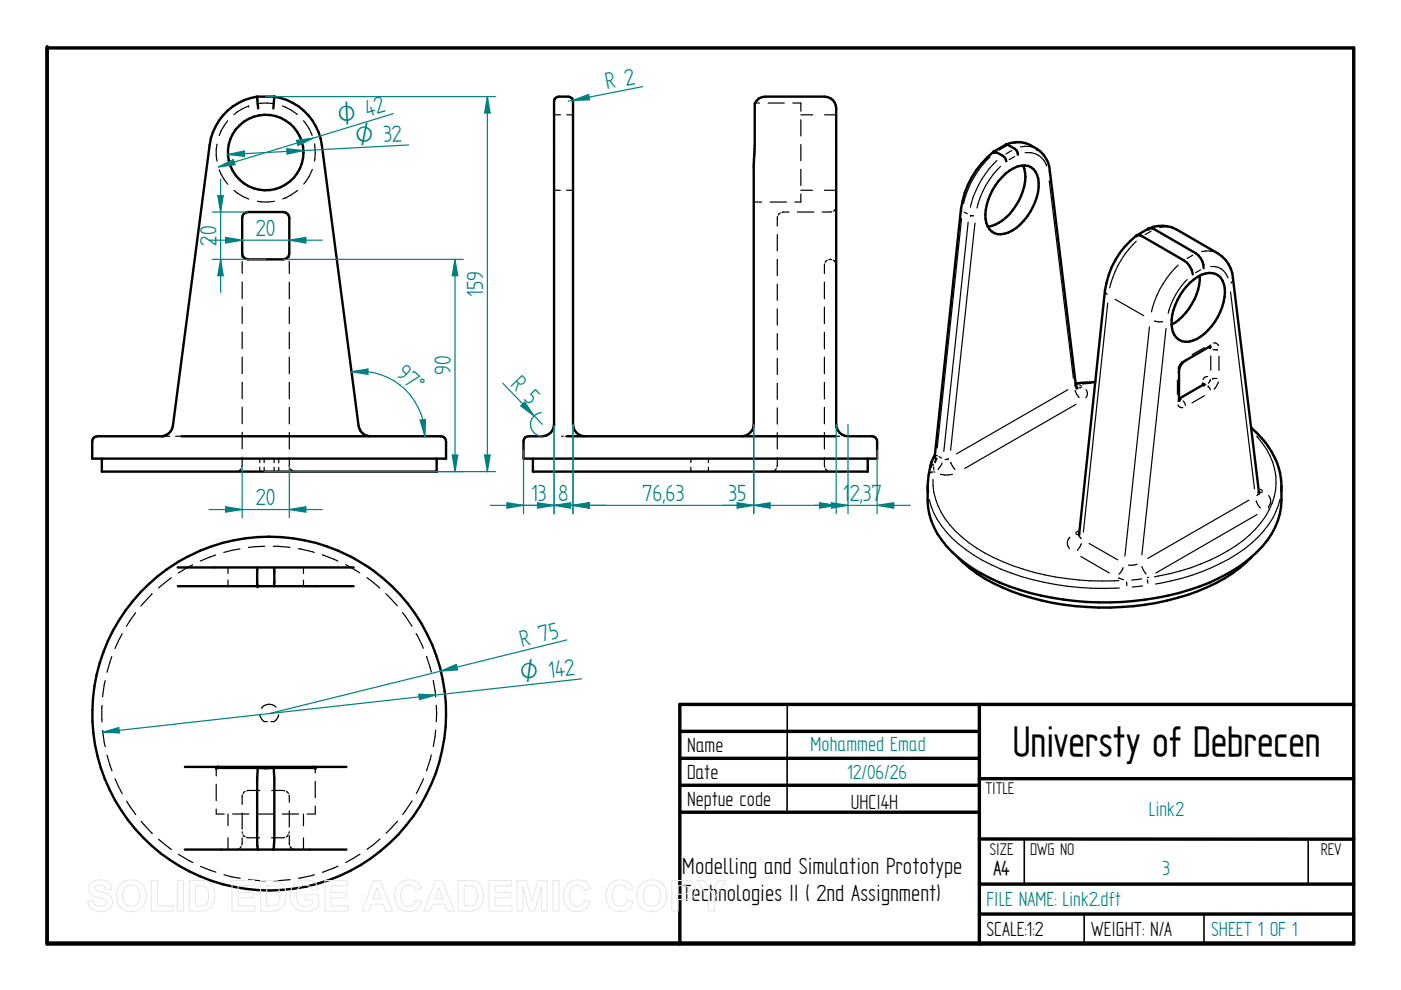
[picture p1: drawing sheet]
<svg xmlns="http://www.w3.org/2000/svg" width="297mm" height="210mm" viewBox="0 0 297 210" stroke-linecap="round" stroke-linejoin="round" font-family="sans-serif">
<path d="M10 9.9v190.3h277v-190h-277M144.1 155.1h63.5M207.6 149.4v50.8M287 149.4h-142.9v50.8M144.1 160.8h63.5M144.1 166.5h63.5M144.1 172.2h63.5M207.6 165.1h79.4M207.6 177.9h79.4M10 199.9h277M207.6 187.5h79.4M207.6 193.8h79.4" fill="none" stroke="#000" stroke-width=".72"/>
<path d="M166.9 149.4v22.8M217.2 178.1v9.4M277.4 178.1v9.4M229.9 193.8v6.4M255.3 193.8v6.4" fill="none" stroke="#000" stroke-width=".34"/>
<g fill="none" stroke="#000" stroke-width=".51">
<path d="M54.5 20.5l.2 2.5M54.5 20.5a11.9 11.9 0 0 0-10.1 10.3l-7.7 59.5a2.56 2.56 0 0 1-2.5 2.2M54.5 20.5h3.7M58.2 20.5l-.2 2.5M58.2 20.5a12 12 0 0 1 10 10.3l7.8 59.5a2.56 2.56 0 0 0 2.5 2.2M210.6 32.2a18.9 18.9 0 0 0-6.9 12.1l-5.5 52.3M210.8 32.1h.1M210.9 32.1l.2 .1M211.2 32.2l1.8 1.1 .4 .9M213.2 30.7l-2.5 1.4M213.2 36.8a5 5 0 0 1 5.4-1.4 4.4 4.4 0 0 1 1.6 4.3 12.4 12.4 0 0 1-6.3 9.6 3.2 3.2 0 0 1-4.9-2.9 12.5 12.5 0 0 1 4.2-9.6zM213.4 30.6h-.1a6.1 6.1 0 0 1 5.1 .1"/>
<path d="M213.4 30.6h.2M213.7 30.7a3.4 3.4 0 0 1 2 1.6l.1 .5M216.9 35.1a9.2 9.2 0 0 1-1.5 8.4 8.8 8.8 0 0 1-6 4.5M218.4 30.8l1.5 .8M219.9 31.6a6.1 6.1 0 0 1 2.7 4.6l5.5 45.4M51.7 45.3l.9-.3h7.5a1.3 1.3 0 0 1 1.2 1.2v7.5a1.3 1.3 0 0 1-1.2 1.3h-7.5a1.23 1.23 0 0 1-1.3-1.3v-7.5zM241 49.9l.4-.1 .7 .3 8.9 5.1a4.3 4.3 0 0 1 1.9 3M243.4 48.5a17.1 17.1 0 0 0-9.1 13.1l-5.5 51.7M243.5 48.5l.6-.1 .6 .2 8.9 5.1a3.8 3.8 0 0 1 1.6 3.2M243.5 48.5a6.7 6.7 0 0 1 5.9 .1l8.9 5.2a6.7 6.7 0 0 1 3.1 5.2l5.5 45.3M252.3 59.9a5.5 5.5 0 0 1 5.4-1.8 3.9 3.9 0 0 1 2 3.9 12.1 12.1 0 0 1-6.8 10.2 3.2 3.2 0 0 1-4.5-3.4 12.4 12.4 0 0 1 3.9-8.9zM254.4 58.5a12.5 12.5 0 0 1-6 10.3"/>
<path d="M256.5 73.5l-5.4 3.1a2.9 2.9 0 0 0-1.1 1.9v6.2M34.8 92.5h-14.1a1.09 1.09 0 0 0-1.1 1.1v3.6h75v-3.6a1.08 1.08 0 0 0-1.1-1.1h-55M92.6 97.2v2.8h-71v-2.8M117.5 90.3v-68.8a1.01 1.01 0 0 1 1-1h2a1.01 1.01 0 0 1 1 1v68.5a2.53 2.53 0 0 0 2.5 2.5M117.5 90a2.52 2.52 0 0 1-2.5 2.5h-2.9a1.02 1.02 0 0 0-1.1 1.1v3.6h75v-3.6a1.08 1.08 0 0 0-1.1-1.1h-5.2M120.2 92.5h57M157.3 92.5a2.61 2.61 0 0 0 2.5-2.5v-55l.2-4v-9a2.33 2.33 0 0 1 2.3-1.5h12.5a2.46 2.46 0 0 1 2.5 2.5v67a2.53 2.53 0 0 0 2.5 2.5M184 97.2v2.8h-71v-2.8M197.2 98.9l-.3 1.8M198.2 96.7l-.1 .2M198.2 96.6l-1 2.2M228.1 81.5l.1 .5"/>
<path d="M228.3 82v.1M232.2 81l-4.2 .3M255.2 81.5l-5.2 3M265.3 90.7a17 17 0 0 1 6.3 11.2M196.7 103.1l.1 1.3M196.8 101.9l-.1 1.2M196.9 100.8l-.1 1.1M228.8 113.3v.1M265.5 118a35.6 35.6 0 0 1-18.1 9.3 58 58 0 0 1-35-2.8 27.9 27.9 0 0 1-9.5-6.5M266.9 104.4h.1M271.6 102v2.2M271.7 103.1a15.7 15.7 0 0 1-3 11.4 32.2 32.2 0 0 1-16.5 10.6 61.3 61.3 0 0 1-40.2-1.6 28.4 28.4 0 0 1-13.2-10.3 15.8 15.8 0 0 1-2.1-10.1"/>
<path d="M37.7 120.3h37.3M37.7 124.3h37.3M54.6 120.4v.2M54.6 120.6v3.7M58.1 120.4v.2M58.1 120.6v3.7M39.2 162.6h27.3l.3 .1M45.8 162.8h8.8M46.2 162.6l-.3 .1M54.6 162.8l-.1 2.3v13.5l.2 1.5M54.6 162.8h3.4M58 162.8l.2 2.3v12.5l-.2 2.5"/>
<path d="M58 162.8h8.8M66.3 162.6h7.1M39.2 180.1h34.2"/>
<circle cx="56.3" cy="32.3" r="8"/>
<circle cx="57.1" cy="151.3" r="37.5"/>
</g>
<g fill="none" stroke="#000" stroke-width=".25">
<path d="M46 30.6l-.2 2.4 .2 1.2M46.5 36l.4 .9 1.4 2.2M48.3 25.6l-1.4 2.2-.4 .9M52.7 22.5h.1M52.7 22.5l-1.2 .5-1.9 1.3M54.5 22a9.3 9.3 0 0 1 3.6 0M59.9 22.5l1.9 .9 1.2 .9M64.3 25.6a8.5 8.5 0 0 1 1.9 3.1M66.2 35.9a9.3 9.3 0 0 1-1.8 3.1M66.7 30.5a9.6 9.6 0 0 1 0 3.6M117.5 24.3h1.3M120.2 24.3h1.3"/>
<path d="M160.1 21.8h.9M162.9 21.8h3.4M168.1 21.8h1.7v1.8M169.8 24.3h2.5M169.8 25.4v3.4M169.8 30.6v3.5M169.8 35.9v3.4M174.8 24.3h2.5M209.9 33.3a20 20 0 0 0-5.6 9.9M211.4 34a19.7 19.7 0 0 0-5.7 9.9M212.1 35.3a18 18 0 0 0-5 8.8M213.1 31.1l-1.3 .7"/>
<path d="M214.5 31.9l-1.2 .7M215.1 33.2l-1.2 .7M217.3 30.3l-1.5-.1-.9 .2M217.3 32.4a4 4 0 0 1 4.6 2.8M218.7 31.2l-.5-.2-1.8 .2M222.5 38.3l5.1 41.9M222.5 36.4l-.1 .2M49.6 40.4l1.9 1.3 1.2 .5M51.3 53.7v.9M51.3 55.5v2.5M51.3 59.8v3.5M58.2 42.7a9.4 9.4 0 0 1-3.6 0"/>
<path d="M61.3 53.7v.8M61.3 55.4v2.6M61.3 59.8v3.5M63.1 40.4a10 10 0 0 1-3.2 1.8M117.5 40.3h1.3M120.1 40.3h1.4M159.8 42.8h1.7M163.3 42.8h3.4M164.8 49.7v3.5M164.8 55v3.4M164.8 45.9v2M165.4 45.2l-.4 .4"/>
<path d="M167.3 45h-1.5M169.1 45h3.4M169.8 41.1v1.7h-1.3M169.8 40.3h2.5M174.8 59.8v3.5M174.8 40.3h2.5M174.8 56v2M175.4 55.2l-.4 .4M175.7 55h.6M176.4 44.9l-2.1 .1M176.7 55.2l.4 .4M177.1 44.3l-.4 .5"/>
<path d="M177.2 55.9l.1 .3M177.3 43.7l-.1 .3M203.8 44.5h.1M203.8 44.5l.2 .2M203.9 46.4l-5.2 48.6M204.4 45l.7 .3M205.3 47.1l-5.2 48.6M205.8 45.7h.1M205.8 45.7l.7 .1M206.7 47.3l-5.2 48.2M240.9 51.1a20 20 0 0 0-5.6 9.9M244 49l-1.2 .7"/>
<path d="M248.2 48.2l-1.4-.1-.9 .2M249.8 56.2a20.2 20.2 0 0 0-5.7 9.9M251.7 59.3a15.3 15.3 0 0 0-4 7.1M252.9 54.1l-1.2 .7M254.6 57.2l-1.1 .6M256.7 56.5a3.3 3.3 0 0 1 3.6 2.2M257.1 53.3l-.5-.1-1.8 .1M260.3 58.7h.1M261.4 59.4l-.4 .6M51.3 65.1v3.5M51.3 70.4v3.5M51.3 75.7v3.5"/>
<path d="M61.3 65.1v3.5M61.3 70.4v3.6M61.3 75.7v3.5M164.8 60.2v3.5M164.8 65.5v3.4M164.8 70.7v3.5M164.8 76v3.4M174.8 65.1v3.5M174.8 70.4v3.6M174.8 75.7v3.5M234.4 62l.3 .4M234.4 62h.1"/>
<path d="M234.9 64.3l-5.2 48.5M236.4 63.5l6.1 3.4M243.7 69.3l-5.2 48.6M244.7 68.1l1.8 .1M247.2 69.6l-5.1 48M249.9 78.7l-.1 .3M250.7 76.6l-.9 1.5M251.4 76.2l-.2 .3M255.4 73.7l-2.6 1.5M256 79.8a.89 .89 0 0 0-.9 .7M256.3 73.7l.2 .2M256.6 73.6l.1 .2"/>
<path d="M256.7 73.1l-.2 .3M256.7 75.5v3M257.3 72.7a.85 .85 0 0 1 1 .6M258.1 74.1h.1M258.1 74.1h-.9M258.4 75.5v3M260.9 61.9l5.1 41.7M34.8 92.5h1.2M35.8 91.9l-.2 .2M36.4 91l-.3 .6M36.7 90.3l-.2 .3M37.3 92.5h1.2"/>
<path d="M50.4 99.9l-.3 .1M51.1 99.4l-.4 .4M51.3 81v3.5M51.3 86.3v3.5M51.3 91.7v3.5M51.3 96.9v2.2M55.1 97.2v.9M55.1 99.1v.9M56 97.2v.9M56 99.1v.9M58.1 97.2v.9M58.1 99.1v.9"/>
<path d="M59.1 97.2v.9M59.1 99.1v.9M61.3 81.1v3.5M61.3 86.4v3.5M61.3 91.7v3.5M61.3 97l.1 2.1M61.5 99.4l.5 .4M62.3 99.9l.3 .1M117.4 90.5v.1M117.5 90v.2M119.1 92.5h.3M119.8 92.5h.4"/>
<path d="M146.5 97.2v.9M146.5 99.1v.9M150.2 97.2v.9M150.2 99.1v.9M163.9 99.9l-.4 .1M164.6 99.4l-.4 .4M164.8 81.2v3.5M164.8 86.5v3.4M164.8 91.7v3.5M164.8 97l-.1 2M174.8 81.1v3.5M174.8 86.4v3.5"/>
<path d="M174.8 91.7v3.5M174.8 97l.1 2.1M175 99.4l.4 .4M175.8 99.9l.3 .1M177.2 92.5h.9M178.9 92.5h.8M197.4 98.6h.1M197.5 98.6h.1M197.5 98.5l-.2 .2M197.6 98h.1M197.6 98.5h.1M197.6 98.5l-.1 .1"/>
<path d="M197.7 98.5h.1M197.7 98.4l.2 .2M197.7 98.6l-.3 .2M197.9 97.2l-.3 .8M197.9 99l.1 .7M198.2 96.7l-.3 .2M198.4 96.5h.1M198.4 96.5l-.1 .1M198.5 97l-.3 1M198.5 96.5l.3 .1M198.6 97.2l-.4 .9M199.1 96.8l.5 .4"/>
<path d="M199.7 98.2l-.8 1.4M201 97.3l-.6 .2M201 97.3h.1M201.5 98l1 1.5M226.4 82.6l-23.6 13.6M227.9 82.8l.4 .8 .5 .7M228 81.7h.1M228 81.7l-.1 .1M228.1 85.7l-23.5 13.6M228.2 81.4h.2M228.5 81.2h.1M228.5 81.3l.1 .1"/>
<path d="M228.9 81.6l.4 .3M229.2 82.2l-.6 .1M230.2 82.6a1.18 1.18 0 0 1 0 1.7M231.3 81.3l-1.8 .1M249.6 80.6v3M249.8 85.9a.85 .85 0 0 0 1 .5M249.9 84.9l-.1 .2M250.2 84.5h.1M250.2 84.5l.2 .1M250.4 84.7l-.3 .1M250.9 85l.4 .8M251.3 85.8h.1"/>
<path d="M254.9 81.2v.3M255 81.2l.1 .1M255.2 81.3h.1M255.4 83.9l-2.7 1.5M255.4 81.5h.2M256.2 81.9h.1M256.2 81.9l.4 .7M256.6 80.5h.1M256.6 80.5l-.4 .8M257.1 80.2h.1M257.1 80.2h.9M258.3 81l-.9 1.5"/>
<path d="M266.4 92.5a13.5 13.5 0 0 1 1.9 17 26.6 26.6 0 0 1-11.7 9.2 48.9 48.9 0 0 1-11.8 3.6M40.8 119.8l-3 1.7M45.7 117.7l-3.2 1.3M50.9 116.4l-3.4 .7M56.1 115.8l-3.4 .3M58 115.8l3.5 .3M63.2 116.3l3.4 .8M68.4 117.6l3.2 1.4M73.3 119.7l3 1.8M197 105.9a18.9 18.9 0 0 0 7.8 10.7 47.7 47.7 0 0 0 23.9 7.9l5.1 .3 3.5-.1M197.6 100l-.5 .4M197.6 100h.1"/>
<path d="M197.8 101.6a15.2 15.2 0 0 0 6.2 12.3 42.6 42.6 0 0 0 22.3 8.8 54.9 54.9 0 0 0 10.9 .4M198 100l.2 .1M199.4 100.6l.9 .1 1.6-.1M226.8 113.9a1.81 1.81 0 0 0-.1 2.4M226.8 113.9h.1M228.1 113.2l.5 .1M228.6 112.6l-.5 .3M228.9 113.6h.1M228.9 113.7l.3 .5M229.1 118l6.1 3.5M229.3 115.3l-.9 1.4M230.9 115.2l6.1 3.5"/>
<path d="M241.1 119.6l-1 .2h-.8M264.8 106l-21.5 12.4M266.3 106.2l.4 .8 .5 .7M266.5 109.1l-21.4 12.4M266.9 104.6h.1M266.9 104.6l-.4 .4M267.2 103.7l.5 .3M267.7 104.3l-.5 .1M268.9 107.5h.1M269 105.1a1.81 1.81 0 0 1-.1 2.4M271.4 105.8a18.6 18.6 0 0 1-7.4 10.5 44.3 44.3 0 0 1-19 7.5M23.7 139.2l-1 3.3"/>
<path d="M25.9 134.4l-1.5 3.1M28.7 129.9l-1.9 2.9M32.3 125.9l-2.4 2.6M36.3 122.5l-2.7 2.2M48.3 120.3v1.3M48.3 123v1.3M64.3 120.3v1.3M64.3 123v1.3M77.8 122.5l2.7 2.2M81.8 125.9l2.4 2.5M85.3 129.9l2 2.9M88.2 134.3l1.5 3.2"/>
<path d="M90.4 139.1l1 3.4M237.1 122.6l1.1 .3M238.1 120.4l-.3 .7-.6 .7M238.8 123.4l.1 .8M242.1 122.7l-2.2 .3M242.1 120.1l.9 1.6M242.3 124.2l-2.2 .3M243.2 122.9l.2 .8M243.5 122.4l-.2 .1M21.6 149.6v3.5M21.8 154.9l.5 3.4M22.3 144.3l-.5 3.4"/>
<path d="M55.1 151.7a1.46 1.46 0 0 0 1.6 1.3M55.5 150h.1M58.5 149.9a2.05 2.05 0 0 0-3 .1M59.1 151.6h.1M59.1 151.6a1.46 1.46 0 0 1-1.7 1.4M91.9 144.3l.5 3.4M92.4 154.8l-.5 3.5M92.5 149.5v3.5M22.7 160.1l1 3.3M24.4 165.1l1.5 3.2M26.8 169.8l2 2.9M29.9 174.1l2.4 2.6"/>
<path d="M33.6 177.9l2.8 2.2M45.8 162.8v1.7M45.8 166.3v3.5M45.8 171.5v1.1h1.7M48.3 172.6v2.4M48.3 177.6v2.5M49.3 172.6h3.5M51.1 179.5l-.3 .4M51.3 172.4v3.4M51.3 177.6v1.6M51.3 176.4l.1 .3M51.4 168.5l-.1 2.1"/>
<path d="M51.5 177l.4 .4M52 167.8l-.4 .4M52.3 177.5l2.7 .1M54.6 172.6h3.4M55.1 167.6l-2.8 .1M57.6 167.6l2.8 .1M59.9 172.6h3.4M60.4 177.5l-2.8 .1M60.7 167.8l.5 .4M61.1 177l-.4 .4M61.3 168.6v1.5M61.3 176.4v.3"/>
<path d="M61.3 171.9v3.4M61.3 177.2l.1 2M61.5 179.5l.4 .4M64.3 172.6v2.5M64.3 177.7v2.4M66.8 170.9v1.7h-1.7M66.8 162.8v1.1M66.8 165.7v3.4M80.6 177.9l-2.8 2.2M84.3 174.1l-2.4 2.6M87.4 169.8l-2 2.9M89.8 165.1l-1.5 3.1"/>
<path d="M91.4 160.1l-.9 3.3M37.8 181.1l3.1 1.8M42.5 183.7l3.3 1.2M47.5 185.5l3.4 .7M50.4 180l-.3 .1M52.7 186.5l3.5 .3M61.5 186.5l-3.5 .3M62.3 180l.3 .1M66.7 185.5l-3.4 .7M71.7 183.6l-3.3 1.4M76.3 181.1l-3 1.8"/>
</g>
<g fill="#000">
<circle cx="210.6" cy="32.2" r=".25"/>
<circle cx="210.7" cy="32.2" r=".25"/>
<circle cx="210.7" cy="32.1" r=".25"/>
<circle cx="211" cy="32.1" r=".25"/>
<circle cx="211.1" cy="32.2" r=".25"/>
<circle cx="213.2" cy="30.7" r=".25"/>
<circle cx="213.3" cy="30.6" r=".25"/>
<circle cx="219.9" cy="31.6" r=".25"/>
<circle cx="241" cy="49.9" r=".25"/>
<circle cx="243.5" cy="48.5" r=".25"/>
<circle cx="256.5" cy="73.5" r=".25"/>
<circle cx="256.5" cy="73.4" r=".25"/>
<circle cx="256.6" cy="73.4" r=".25"/>
<circle cx="197.2" cy="98.9" r=".25"/>
<circle cx="197.2" cy="98.8" r=".25"/>
<circle cx="197.3" cy="98.8" r=".25"/>
<circle cx="198.1" cy="96.9" r=".25"/>
<circle cx="198.2" cy="96.6" r=".25"/>
<circle cx="228.3" cy="82" r=".25"/>
<circle cx="228.3" cy="82.2" r=".25"/>
<circle cx="250" cy="84.8" r=".25"/>
<circle cx="250" cy="84.7" r=".25"/>
<circle cx="255.2" cy="81.5" r=".25"/>
<circle cx="255.3" cy="81.4" r=".25"/>
<circle cx="228.7" cy="113.5" r=".25"/>
<circle cx="228.8" cy="113.3" r=".25"/>
<circle cx="266.9" cy="104.4" r=".25"/>
<circle cx="266.9" cy="104.3" r=".25"/>
<circle cx="267" cy="104.5" r=".25"/>
<circle cx="54.6" cy="124.3" r=".25"/>
<circle cx="54.6" cy="120.3" r=".25"/>
<circle cx="58.1" cy="120.3" r=".25"/>
<circle cx="45.8" cy="162.8" r=".25"/>
<circle cx="45.9" cy="162.7" r=".25"/>
<circle cx="66.8" cy="162.8" r=".25"/>
<circle cx="66.8" cy="162.7" r=".25"/>
</g>
<path d="M120.2 135.7l-63.1 15.6M93.5 142.3l3.2-1.4 .3 1.1z" fill="none" stroke="#008080" stroke-width=".25"/>
<path d="M93.5 142.3l3.2-1.4 .3 1.1z" fill="#008080"/>
<path d="M21.8 155.2l3.4-.9 .1 1.1zM123.3 143.9l-101.5 11.3" fill="none" stroke="#008080" stroke-width=".25"/>
<path d="M21.8 155.2l3.4-.9 .1 1.1z" fill="#008080"/>
<path d="M88.8 147.2l3.6 .2-3.5 .9z" fill="none" stroke="#008080" stroke-width=".25"/>
<path d="M88.8 147.2l3.6 .2-3.5 .9z" fill="#008080"/>
<path d="M56.3 20.5h48.8M92.6 100h12.5M102.7 96.5h1.2l-.6 3.5z" fill="none" stroke="#008080" stroke-width=".25"/>
<path d="M102.7 96.5h1.2l-.6 3.5z" fill="#008080"/>
<path d="M103.3 20.5l.6 3.5h-1.2z" fill="none" stroke="#008080" stroke-width=".25"/>
<path d="M103.3 20.5l.6 3.5h-1.2z" fill="#008080"/>
<path d="M103.3 20.5v79.5M89.1 89.1l1.1-.2-.1 3.6z" fill="none" stroke="#008080" stroke-width=".25"/>
<path d="M89.1 89.1l1.1-.2-.1 3.6z" fill="#008080"/>
<path d="M74.5 78.8l3.5-.6v1.2z" fill="none" stroke="#008080" stroke-width=".25"/>
<path d="M74.5 78.8l3.5-.6v1.2z" fill="#008080"/>
<path d="M61.3 50.9l3.6-.6v1.2zM74.5 78.8a13.8 13.8 0 0 1 15.6 13.7" fill="none" stroke="#008080" stroke-width=".25"/>
<path d="M61.3 50.9l3.6-.6v1.2z" fill="#008080"/>
<path d="M47.8 50.3l3.5 .6-3.5 .6z" fill="none" stroke="#008080" stroke-width=".25"/>
<path d="M47.8 50.3l3.5 .6-3.5 .6z" fill="#008080"/>
<path d="M44.3 50.9h24M45 55h11.3M45 45h7.6M46.2 41.5h1.1l-.5 3.5z" fill="none" stroke="#008080" stroke-width=".25"/>
<path d="M46.2 41.5h1.1l-.5 3.5z" fill="#008080"/>
<path d="M46.8 55l.5 3.5h-1.1z" fill="none" stroke="#008080" stroke-width=".25"/>
<path d="M46.8 55l.5 3.5h-1.1z" fill="#008080"/>
<path d="M46.8 38v24M51.3 98.7v11.1M61.3 98.7v11.1M61.3 108l3.6-.6v1.2z" fill="none" stroke="#008080" stroke-width=".25"/>
<path d="M61.3 108l3.6-.6v1.2z" fill="#008080"/>
<path d="M47.8 107.4l3.5 .6-3.5 .6z" fill="none" stroke="#008080" stroke-width=".25"/>
<path d="M47.8 107.4l3.5 .6-3.5 .6z" fill="#008080"/>
<path d="M60.1 55h38.1M96.5 55l.6 3.5h-1.2zM56 100h42.2M44.3 108h24" fill="none" stroke="#008080" stroke-width=".25"/>
<path d="M96.5 55l.6 3.5h-1.2z" fill="#008080"/>
<path d="M95.9 96.5h1.2l-.6 3.5z" fill="none" stroke="#008080" stroke-width=".25"/>
<path d="M95.9 96.5h1.2l-.6 3.5z" fill="#008080"/>
<path d="M46.3 35.4l3.2-1.6 .3 1.1zM83.4 24.1l-37.1 11.3M96.5 55v45" fill="none" stroke="#008080" stroke-width=".25"/>
<path d="M46.3 35.4l3.2-1.6 .3 1.1z" fill="#008080"/>
<path d="M62.9 29.8l3.5-.5-3.2 1.6z" fill="none" stroke="#008080" stroke-width=".25"/>
<path d="M62.9 29.8l3.5-.5-3.2 1.6z" fill="#008080"/>
<path d="M48.3 32.8l3.5-.8 .1 1.1zM86.6 30.7l-38.3 2.1" fill="none" stroke="#008080" stroke-width=".25"/>
<path d="M48.3 32.8l3.5-.8 .1 1.1z" fill="#008080"/>
<path d="M60.8 31.5l3.5 .4-3.4 .8z" fill="none" stroke="#008080" stroke-width=".25"/>
<path d="M60.8 31.5l3.5 .4-3.4 .8z" fill="#008080"/>
<path d="M111 95.4v13.5M117.5 90.3v18.6M117.5 107.1l3.5-.5v1.1z" fill="none" stroke="#008080" stroke-width=".25"/>
<path d="M117.5 107.1l3.5-.5v1.1z" fill="#008080"/>
<path d="M107.5 106.6l3.5 .5-3.5 .6z" fill="none" stroke="#008080" stroke-width=".25"/>
<path d="M107.5 106.6l3.5 .5-3.5 .6z" fill="#008080"/>
<path d="M117.5 90.3v18.6M121.5 90v18.9M104 107.1h20.5M114 106.6l3.5 .5-3.5 .6z" fill="none" stroke="#008080" stroke-width=".25"/>
<path d="M114 106.6l3.5 .5-3.5 .6z" fill="#008080"/>
<path d="M121.5 107.1l3.5-.5v1.1z" fill="none" stroke="#008080" stroke-width=".25"/>
<path d="M121.5 107.1l3.5-.5v1.1z" fill="#008080"/>
<path d="M121.5 90v18.9M159.8 90v18.9M110.5 107.1h18M121.5 107.1l3.5-.5v1.1z" fill="none" stroke="#008080" stroke-width=".25"/>
<path d="M121.5 107.1l3.5-.5v1.1z" fill="#008080"/>
<path d="M156.3 106.6l3.5 .5-3.5 .6z" fill="none" stroke="#008080" stroke-width=".25"/>
<path d="M156.3 106.6l3.5 .5-3.5 .6z" fill="#008080"/>
<path d="M159.8 90v18.9M177.3 90v18.9M121.5 107.1h38.3M159.8 107.1l3.5-.5v1.1z" fill="none" stroke="#008080" stroke-width=".25"/>
<path d="M159.8 107.1l3.5-.5v1.1z" fill="#008080"/>
<path d="M173.8 106.6l3.5 .5-3.5 .6z" fill="none" stroke="#008080" stroke-width=".25"/>
<path d="M173.8 106.6l3.5 .5-3.5 .6z" fill="#008080"/>
<path d="M179.8 90v18.9M186 95.4v13.5M153.2 107.1h24.1M176.3 106.6l3.5 .5-3.5 .6z" fill="none" stroke="#008080" stroke-width=".25"/>
<path d="M176.3 106.6l3.5 .5-3.5 .6z" fill="#008080"/>
<path d="M186 107.1l3.5-.5v1.1z" fill="none" stroke="#008080" stroke-width=".25"/>
<path d="M186 107.1l3.5-.5v1.1z" fill="#008080"/>
<path d="M106.6 81.2l8.4 8.8M110.4 86.1l.8-.8 2 2.9zM114.8 87.5a2.5 2.5 0 0 0-2.3 2.6 2.5 2.5 0 0 0 2.5 2.4M172.8 107.1h20.2" fill="none" stroke="#008080" stroke-width=".25"/>
<path d="M110.4 86.1l.8-.8 2 2.9z" fill="#008080"/>
<path d="M136.2 18.4l-15.7 3.1M121.5 21.3l3.3-1.3 .2 1.2z" fill="none" stroke="#008080" stroke-width=".25"/>
<path d="M121.5 21.3l3.3-1.3 .2 1.2z" fill="#008080"/>
<g fill="none" stroke="#e6e6e6" stroke-width=".21">
<path d="M19.3 187.2a3.1 3.1 0 0 1 4 .2l.4 1.2h-1.3a1.28 1.28 0 0 0-1-.9 1.28 1.28 0 0 0-1.3 .4v.4a5.6 5.6 0 0 0 2.5 1 1.98 1.98 0 0 1 1.2 2.3 1.98 1.98 0 0 1-2.2 1.5 2.48 2.48 0 0 1-3-2.2l1.2-.1a1.44 1.44 0 0 0 1.3 1.2 1.44 1.44 0 0 0 1.5-.9 1.18 1.18 0 0 0-1.4-.9 2.36 2.36 0 0 1-2.4-2l.1-.7zM25.8 187.2a3.3 3.3 0 0 1 3.9-.1 3.3 3.3 0 0 1 1.2 3.8 3.2 3.2 0 0 1-3.8 2.3 3.2 3.2 0 0 1-2.4-3.7 3 3 0 0 1 1.1-2.3zM26.5 188.2a1.87 1.87 0 0 1 2.2-.3 1.87 1.87 0 0 1 1 2 1.87 1.87 0 0 1-1.8 2.3 1.87 1.87 0 0 1-1.9-2.3l.1-.8zM32.1 186.7h1.3v5.4h3.3v1.1h-4.6zM37.6 186.7h1.3v6.5h-1.3zM40.1 186.7h2.4a2.79 2.79 0 0 1 3 3.3 2.79 2.79 0 0 1-2.9 3.2h-2.5zM41.4 187.8a2.64 2.64 0 0 1 2.5 .5 3.3 3.3 0 0 1-.3 3.5l-.8 .3h-1.4zM49.2 186.7h4.8v1.1h-3.5v1.4h3.2v1.1h-3.2v1.8h3.6v1.1h-4.9zM55.2 186.7h2.4a2.79 2.79 0 0 1 3.1 3.3 2.79 2.79 0 0 1-3 3.2h-2.5zM56.6 187.8a2.64 2.64 0 0 1 2.4 .5 3.3 3.3 0 0 1-.3 3.5l-.8 .3h-1.3zM62.3 187.5a3.6 3.6 0 0 1 4.6-.2l.6 1.1-1.3 .3a1.8 1.8 0 0 0-2.2-.9 1.8 1.8 0 0 0-1.2 2 2.01 2.01 0 0 0 1.1 2.2 2.01 2.01 0 0 0 2.3-.4v-.8h-1.5v-1.1h2.9v2.6a3.8 3.8 0 0 1-5.5-.3 4 4 0 0 1 .2-4.5zM68.9 186.7h4.8v1.1h-3.5v1.4h3.2v1.1h-3.2v1.8h3.6v1.1h-4.9z"/>
<path d="M79.2 186.7h1.4l2.6 6.5h-1.4l-.6-1.5h-2.5l-.6 1.5h-1.4zM79.9 188.2l.9 2.4h-1.7zM84.5 187.5a2.87 2.87 0 0 1 4.9 1l-1.3 .3a1.6 1.6 0 0 0-1.8-1.1 1.6 1.6 0 0 0-1.3 1.7 2.19 2.19 0 0 0 1.3 2.8 1.55 1.55 0 0 0 1.9-1.4l1.2 .4a2.93 2.93 0 0 1-3.4 2 2.93 2.93 0 0 1-2.3-3.3v-.6a3.2 3.2 0 0 1 .8-1.8zM92.3 186.7h1.4l2.6 6.5h-1.4l-.5-1.5h-2.6l-.5 1.5h-1.4zM93 188.2l.9 2.4h-1.7zM97.1 186.7h2.4a2.79 2.79 0 0 1 3 3.3 2.79 2.79 0 0 1-2.9 3.2h-2.5zM98.4 187.8a2.64 2.64 0 0 1 2.4 .5 3.3 3.3 0 0 1-.2 3.5l-.9 .3h-1.3zM103.7 186.7h4.8v1.1h-3.5v1.4h3.2v1.1h-3.2v1.8h3.6v1.1h-4.9zM109.6 186.7h2l1.2 4.4 1.2-4.4h2v6.5h-1.2v-5.2l-1.4 5.2h-1.2l-1.3-5.2v5.2h-1.3zM117.2 186.7h1.3v6.5h-1.3zM120.3 187.5a2.87 2.87 0 0 1 4.8 1l-1.2 .3a1.6 1.6 0 0 0-1.9-1.1 1.6 1.6 0 0 0-1.2 1.7 2.19 2.19 0 0 0 1.3 2.8 1.55 1.55 0 0 0 1.8-1.4l1.3 .4a2.93 2.93 0 0 1-3.5 2 2.93 2.93 0 0 1-2.2-3.3v-.6a3.2 3.2 0 0 1 .8-1.8zM129.3 187.5a2.87 2.87 0 0 1 4.9 1l-1.2 .3a1.6 1.6 0 0 0-1.9-1.1 1.6 1.6 0 0 0-1.3 1.7 2.19 2.19 0 0 0 1.3 2.8 1.55 1.55 0 0 0 1.9-1.4l1.2 .4a2.93 2.93 0 0 1-3.4 2 2.93 2.93 0 0 1-2.3-3.3l.1-.6a3.2 3.2 0 0 1 .7-1.8z"/>
<path d="M136.2 187.2a3.3 3.3 0 0 1 3.9-.1 3.3 3.3 0 0 1 1.1 3.8 3.2 3.2 0 0 1-3.7 2.3 3.2 3.2 0 0 1-2.4-3.7 3 3 0 0 1 1.1-2.3zM136.9 188.2a1.87 1.87 0 0 1 2.2-.3 1.87 1.87 0 0 1 .9 2 1.87 1.87 0 0 1-1.8 2.3 1.87 1.87 0 0 1-1.8-2.3l.1-.8zM142.4 186.7h2.1a2.5 2.5 0 0 1 2.7 1 2.08 2.08 0 0 1-.1 2.2 2.08 2.08 0 0 1-2.1 .8h-1.2v2.5h-1.4zM143.8 187.8h.6a1.28 1.28 0 0 1 1.7 .9 1.22 1.22 0 0 1-1.6 .9h-.7zM147.8 186.7h1.5l1.6 2.5 1.4-2.5h1.6l-2.4 3.7v2.8h-1.3v-2.8z"/>
</g>
<text font-size="10.1" x="214.7" y="160.4">Universty of Debrecen</text>
<g font-size="5.6" fill="#008080">
<text x="128.6" y="19" transform="rotate(-11 128.6 19)">R 2</text>
<text x="45.9" y="52.1" transform="rotate(-90 45.9 52.1)">20</text>
<text x="54.2" y="50">20</text>
<text x="102.4" y="63" transform="rotate(-90 102.4 63)">159</text>
<text x="83.8" y="79.5" transform="rotate(41 83.8 79.5)">97°</text>
<text x="95.6" y="79.6" transform="rotate(-90 95.6 79.6)">90</text>
<text x="108.1" y="81.5" transform="rotate(46 108.1 81.5)">R 5</text>
<text x="54.2" y="107.1">20</text>
<text x="112.6" y="106.3">13</text>
<text x="118.4" y="106.3">8</text>
<text x="136.1" y="106.3">76,63</text>
<text x="154.5" y="106.3">35</text>
<text x="178.7" y="106.3">12,37</text>
<text x="110.7" y="137.2" transform="rotate(-14 110.7 137.2)">R 75</text>
</g>
<g font-size="5.6">
<text x="144.6" y="185.3">Modelling and Simulation Prototype</text>
<text x="144.6" y="191">Technologies II ( 2nd Assignment)</text>
</g>
<g font-size="5.4" fill="#008080">
<text x="72.2" y="26.6" transform="rotate(-17 72.2 26.6)">O 42</text>
<text x="75.3" y="30.4" transform="rotate(-3 75.3 30.4)">O 32</text>
<text x="110.4" y="144.5" transform="rotate(-6 110.4 144.5)">O 142</text>
</g>
<g font-size="4.9">
<text x="145.7" y="159.4">Name</text>
<text x="145.7" y="165.1">Date</text>
<text x="145.7" y="170.8">Neptue code</text>
<text x="180.4" y="171.4">UHCI4H</text>
<text x="209.2" y="198.5">SCALE:1:2</text>
<text x="231.4" y="198.5">WEIGHT: N/A</text>
</g>
<g font-size="4.9" fill="#008080">
<text x="171.8" y="159.3">Mohammed Emad</text>
<text x="179.6" y="165.2">12/06/26</text>
<text x="243.6" y="173.1">Link2</text>
<text x="246.5" y="185.5">3</text>
<text x="209.2" y="192.2">FILE NAME: Link2.dft</text>
<text x="256.8" y="198.5">SHEET 1 OF 1</text>
</g>
<text font-size="4.8" x="210.6" y="185.4">A4</text>
<g font-size="4.1">
<text x="208.9" y="168.4">TITLE</text>
<text x="209.8" y="181.2">SIZE</text>
<text x="218.4" y="181.2">DWG NO</text>
<text x="280" y="181.2">REV</text>
</g>
</svg>
